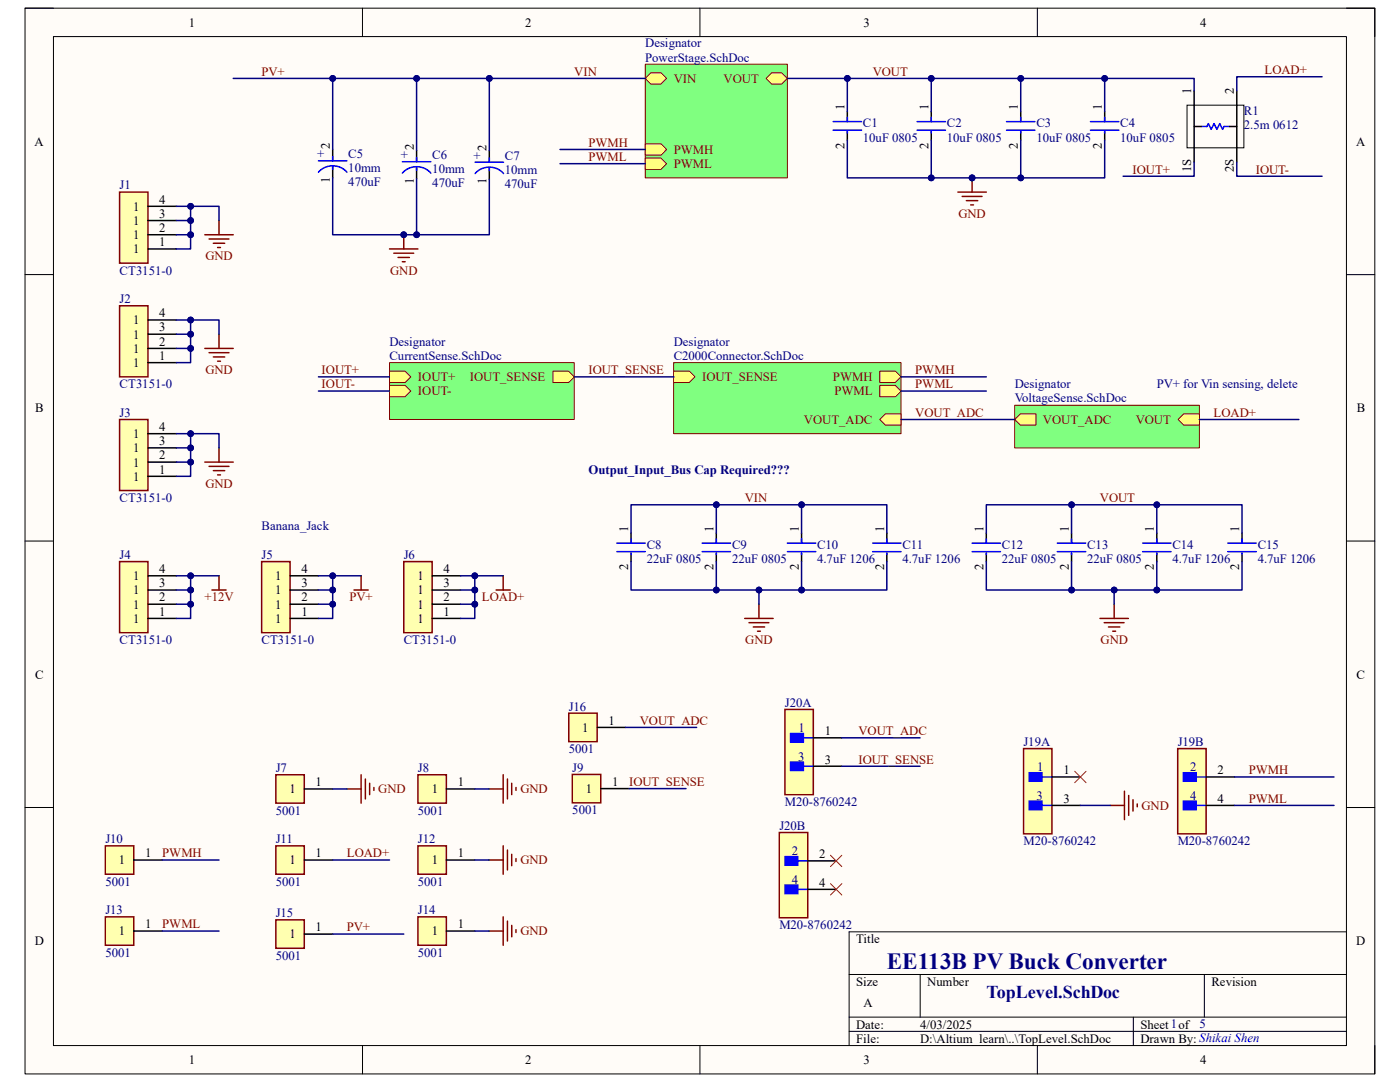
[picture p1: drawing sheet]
<svg xmlns="http://www.w3.org/2000/svg" width="279mm" height="216mm" viewBox="0 0 279 216" stroke-linecap="round" stroke-linejoin="round" font-family="sans-serif">
<path d="M5 1.6h269.4v212.7h-269.4z" fill-rule="evenodd" fill="#fffcf8"/>
<path d="M5 1.6h269.4v212.7h-269.4z" fill="none" stroke="#000" stroke-width=".2"/>
<path d="M10.7 7.3h258v201.3h-258z" fill-rule="evenodd" fill="#fffcf8"/>
<g fill="none" stroke="#000" stroke-width=".2">
<path d="M5 1.6h5.7M10.7 7.3h258v201.3h-258zM72.3 1.6v5.7M139.7 1.6v5.7M207 1.6v5.7M268.7 1.6h5.7v5.7M5 54.8h5.7M268.7 54.8h5.7M5 108h5.7M268.7 108h5.7M5 161.1h5.7M268.7 161.1h5.7"/>
<path d="M169.5 194.4h99.2M183.6 194.4v8.6M240.3 194.4v8.6M268.7 185.9h-99.2v22.7M72.3 208.6v5.7M139.7 208.6v5.7M169.5 203h99.2M169.5 205.8h99.2M207 208.6v5.7M226.2 203v5.6M274.4 208.6v5.7"/>
</g>
<path d="M128.8 12.8h28.3v22.7h-28.3z" fill-rule="evenodd" fill="#80ff80"/>
<path d="M128.8 12.8h28.3v22.7h-28.3z" fill="none" stroke="#800000" stroke-width=".2"/>
<path d="M128.8 15.6l1.1-1.1h2l1.1 1.1-1.1 1.2h-2z" fill-rule="evenodd" fill="#ffff80"/>
<path d="M128.8 15.6l1.1-1.1h2l1.1 1.1-1.1 1.2h-2z" fill="none" stroke="#800000" stroke-width=".2"/>
<path d="M128.8 28.7h3.1l1.1 1.1-1.1 1.2h-3.1z" fill-rule="evenodd" fill="#ffff80"/>
<path d="M128.8 28.7h3.1l1.1 1.1-1.1 1.2h-3.1z" fill="none" stroke="#800000" stroke-width=".2"/>
<path d="M128.8 31.5h3.1l1.1 1.2-1.1 1.1h-3.1z" fill-rule="evenodd" fill="#ffff80"/>
<path d="M128.8 31.5h3.1l1.1 1.2-1.1 1.1h-3.1z" fill="none" stroke="#800000" stroke-width=".2"/>
<path d="M152.9 15.6l1.1-1.1h2l1.1 1.1-1.1 1.2h-2z" fill-rule="evenodd" fill="#ffff80"/>
<path d="M154 14.5h2l1.1 1.1-1.1 1.2h-2l-1.1-1.2z" fill="none" stroke="#800000" stroke-width=".2"/>
<path d="M77.7 49.7h5.7M78.6 50.5h4M79.4 51.4h2.3M80.3 52.2h.6M80.6 46.8v2.9" fill="none" stroke="#800000" stroke-width=".3"/>
<circle cx="80.6" cy="46.8" r=".57" fill="#000080"/>
<circle cx="80.6" cy="46.8" r=".57" fill="none" stroke="#000080" stroke-width=".2"/>
<path d="M191.2 38.3h5.6M192 39.2h4M194 35.5v2.8M192.9 40h2.2M193.7 40.9h.6" fill="none" stroke="#800000" stroke-width=".3"/>
<circle cx="194" cy="35.5" r=".57" fill="#000080"/>
<circle cx="194" cy="35.5" r=".57" fill="none" stroke="#000080" stroke-width=".2"/>
<g fill="none" stroke="#800000" stroke-width=".3">
<path d="M69.2 157.4h2.9M72.1 154.6v5.7M72.9 155.4v4M73.8 156.3v2.3M74.6 157.1v.6M97.6 157.4h2.8M100.4 154.6v5.7M101.3 155.4v4M102.1 156.3v2.3M103 157.1v.6M97.6 171.6h2.8M100.4 168.8v5.6"/>
<path d="M101.3 169.6v4M102.1 170.5v2.2M103 171.3v.6M97.6 185.8h2.8M100.4 182.9v5.7M101.3 183.8v4M102.1 184.6v2.3M103 185.5v.6"/>
</g>
<path d="M77.7 72.4h36.9v11.3h-36.9z" fill-rule="evenodd" fill="#80ff80"/>
<path d="M77.7 72.4h36.9v11.3h-36.9z" fill="none" stroke="#800000" stroke-width=".2"/>
<path d="M77.7 74.1h3.2l1.1 1.1-1.1 1.1h-3.2z" fill-rule="evenodd" fill="#ffff80"/>
<path d="M77.7 74.1h3.2l1.1 1.1-1.1 1.1h-3.2z" fill="none" stroke="#800000" stroke-width=".2"/>
<path d="M77.7 76.9h3.2l1.1 1.1-1.1 1.2h-3.2z" fill-rule="evenodd" fill="#ffff80"/>
<path d="M77.7 76.9h3.2l1.1 1.1-1.1 1.2h-3.2z" fill="none" stroke="#800000" stroke-width=".2"/>
<path d="M110.3 74.1h3.2l1.1 1.1-1.1 1.1h-3.2z" fill-rule="evenodd" fill="#ffff80"/>
<path d="M110.3 74.1h3.2l1.1 1.1-1.1 1.1h-3.2z" fill="none" stroke="#800000" stroke-width=".2"/>
<path d="M134.5 72.4h45.3v14.1h-45.3z" fill-rule="evenodd" fill="#80ff80"/>
<path d="M134.5 72.4h45.3v14.1h-45.3z" fill="none" stroke="#800000" stroke-width=".2"/>
<path d="M134.5 74.1h3.1l1.1 1.1-1.1 1.1h-3.1z" fill-rule="evenodd" fill="#ffff80"/>
<path d="M134.5 74.1h3.1l1.1 1.1-1.1 1.1h-3.1z" fill="none" stroke="#800000" stroke-width=".2"/>
<path d="M175.6 74.1h3.1l1.1 1.1-1.1 1.1h-3.1z" fill-rule="evenodd" fill="#ffff80"/>
<path d="M175.6 74.1h3.1l1.1 1.1-1.1 1.1h-3.1z" fill="none" stroke="#800000" stroke-width=".2"/>
<path d="M175.6 76.9h3.1l1.1 1.1-1.1 1.2h-3.1z" fill-rule="evenodd" fill="#ffff80"/>
<path d="M175.6 76.9h3.1l1.1 1.1-1.1 1.2h-3.1z" fill="none" stroke="#800000" stroke-width=".2"/>
<path d="M175.6 83.7l1.1-1.1h3.1v2.2h-3.1z" fill-rule="evenodd" fill="#ffff80"/>
<path d="M175.6 83.7l1.1-1.1h3.1v2.2h-3.1z" fill="none" stroke="#800000" stroke-width=".2"/>
<path d="M202.5 80.9h36.9v8.5h-36.9z" fill-rule="evenodd" fill="#80ff80"/>
<path d="M202.5 80.9h36.9v8.5h-36.9z" fill="none" stroke="#800000" stroke-width=".2"/>
<path d="M202.5 83.7l1.1-1.1h3.2v2.2h-3.2z" fill-rule="evenodd" fill="#ffff80"/>
<path d="M202.5 83.7l1.1-1.1h3.2v2.2h-3.2z" fill="none" stroke="#800000" stroke-width=".2"/>
<path d="M235.1 83.7l1.2-1.1h3.1v2.2h-3.1z" fill-rule="evenodd" fill="#ffff80"/>
<path d="M236.3 82.6h3.1v2.2h-3.1l-1.2-1.1z" fill="none" stroke="#800000" stroke-width=".2"/>
<g fill="none" stroke="#800000" stroke-width=".3">
<path d="M40.9 46.8h5.6M41.7 47.7h4M42.6 48.5h2.2M43.4 49.4h.6M43.7 44v2.8M40.9 69.5h5.6M41.7 70.4h4M42.6 71.2h2.2M43.4 72.1h.6M43.7 66.7v2.8M40.9 92.2h5.6M41.7 93.1h4"/>
<path d="M42.6 93.9h2.2M43.4 94.8h.6M43.7 89.4v2.8M42.3 117.7h2.8M43.7 114.9v2.8M70.6 117.7h2.9M72.1 114.9v2.8M99 117.7h2.8M100.4 114.9v2.8M148.6 123.4h5.7M149.5 124.2h3.9M150.3 125.1h2.3"/>
<path d="M151.2 126h.5M151.5 120.6v2.8M219.5 123.4h5.7M220.4 124.2h3.9M221.2 125.1h2.3M222.1 126h.5M222.4 120.6v2.8"/>
</g>
<g fill="none" stroke="#000" stroke-width=".3">
<path d="M238.3 18.2v14.1M246.8 18.2v14.1M66.4 29.8v2.3M66.4 33.2v2.3M83.1 30v2.3M83.1 33.4v2.3M97.7 30.1v2.3M97.7 33.5v2.3M169.1 22.3v2M169.1 26.2v1.8M185.9 22.3v2M185.9 26.2v1.8"/>
<path d="M203.7 22.3v2M203.7 26.2v1.8M220.5 22.3v2M220.5 26.2v1.8M238.3 25.2h1.4M245.4 25.2h1.4M125.9 106.4v2M125.9 110.4v1.7M143 106.4v2M143 110.4v1.7M160 106.4v2M160 110.4v1.7"/>
<path d="M177 106.4v2M177 110.4v1.7M196.8 106.4v2M196.8 110.4v1.7M213.8 106.4v2M213.8 110.4v1.7M230.9 106.4v2M230.9 110.4v1.7M247.9 106.4v2M247.9 110.4v1.7"/>
</g>
<g fill="none" stroke="#00f" stroke-width=".3">
<path d="M63.6 34.4a3.8 3.8 0 0 1 5.6 0M63.6 32.1h5.6M66.4 31.2v.9M66.4 33.2v.6M80.3 32.3h5.7M80.3 34.5a3.8 3.8 0 0 1 5.7 0M83.1 31.4v.9M83.1 33.4v.6M94.8 34.6a3.8 3.8 0 0 1 5.7 0M94.8 32.4h5.7M97.7 31.5v.9M97.7 33.5v.6"/>
<path d="M166.3 24.3h5.6M166.3 26h5.6M169.1 23.4v.9M169.1 26.2v.3M183 24.3h5.7M183 26h5.7M185.9 23.4v.9M185.9 26.2v.3M200.9 24.3h5.6M200.9 26h5.6M203.7 23.4v.9M203.7 26.2v.3"/>
<path d="M217.6 24.3h5.7M217.6 26h5.7M220.5 23.4v.9M220.5 26.2v.3M239.7 25.2h1.2l.3-.5 .5 1.1 .6-1.1 .6 1.1 .5-1.1 .6 1.1 .3-.6h1.1M123.1 108.4h5.7M123.1 110.1h5.7M125.9 107.5v.9M125.9 110.4v.2M140.1 108.4h5.7M140.1 110.1h5.7M143 107.5v.9"/>
<path d="M143 110.4v.2M157.1 108.4h5.7M157.1 110.1h5.7M160 107.5v.9M160 110.4v.2M174.1 108.4h5.7M174.1 110.1h5.7M177 107.5v.9M177 110.4v.2M194 108.4h5.7M194 110.1h5.7M196.8 107.5v.9"/>
<path d="M196.8 110.4v.2M211 108.4h5.7M211 110.1h5.7M213.8 107.5v.9M213.8 110.4v.2M228 108.4h5.7M228 110.1h5.7M230.9 107.5v.9M230.9 110.4v.2M245 108.4h5.7M245 110.1h5.7M247.9 107.5v.9"/>
<path d="M247.9 110.4v.2"/>
</g>
<path d="M236.9 21h11.3v8.5h-11.3z" fill="none" stroke="#000" stroke-width=".2"/>
<path d="M23.9 38.3h5.6v14.2h-5.6z" fill-rule="evenodd" fill="#ffffb0"/>
<path d="M23.9 38.3h5.6v14.2h-5.6z" fill="none" stroke="#800000" stroke-width=".3"/>
<path d="M29.5 49.7h5.7M29.5 46.8h5.7M29.5 44h5.7M29.5 41.2h5.7" fill="none" stroke="#000" stroke-width=".3"/>
<path d="M23.9 61h5.6v14.2h-5.6z" fill-rule="evenodd" fill="#ffffb0"/>
<path d="M23.9 61h5.6v14.2h-5.6z" fill="none" stroke="#800000" stroke-width=".3"/>
<path d="M29.5 72.4h5.7M29.5 69.5h5.7M29.5 66.7h5.7M29.5 63.9h5.7" fill="none" stroke="#000" stroke-width=".3"/>
<path d="M23.9 83.7h5.6v14.2h-5.6z" fill-rule="evenodd" fill="#ffffb0"/>
<path d="M23.9 83.7h5.6v14.2h-5.6z" fill="none" stroke="#800000" stroke-width=".3"/>
<path d="M29.5 95h5.7M29.5 92.2h5.7M29.5 89.4h5.7M29.5 86.5h5.7" fill="none" stroke="#000" stroke-width=".3"/>
<path d="M23.9 112.1h5.6v14.1h-5.6z" fill-rule="evenodd" fill="#ffffb0"/>
<path d="M23.9 112.1h5.6v14.1h-5.6z" fill="none" stroke="#800000" stroke-width=".3"/>
<path d="M29.5 117.7h5.7M29.5 114.9h5.7M29.5 123.4h5.7M29.5 120.6h5.7" fill="none" stroke="#000" stroke-width=".3"/>
<path d="M52.2 112.1h5.7v14.1h-5.7z" fill-rule="evenodd" fill="#ffffb0"/>
<path d="M52.2 112.1h5.7v14.1h-5.7z" fill="none" stroke="#800000" stroke-width=".3"/>
<path d="M57.9 117.7h5.7M57.9 114.9h5.7M57.9 123.4h5.7M57.9 120.6h5.7" fill="none" stroke="#000" stroke-width=".3"/>
<path d="M80.6 112.1h5.6v14.1h-5.6z" fill-rule="evenodd" fill="#ffffb0"/>
<path d="M80.6 112.1h5.6v14.1h-5.6z" fill="none" stroke="#800000" stroke-width=".3"/>
<path d="M86.2 117.7h5.7M86.2 114.9h5.7M86.2 123.4h5.7M86.2 120.6h5.7" fill="none" stroke="#000" stroke-width=".3"/>
<path d="M55.1 154.6h5.6v5.7h-5.6z" fill-rule="evenodd" fill="#ffffb0"/>
<path d="M55.1 154.6h5.6v5.7h-5.6z" fill="none" stroke="#800000" stroke-width=".3"/>
<path d="M60.7 157.4h5.7" fill="none" stroke="#000" stroke-width=".3"/>
<path d="M83.4 154.6h5.7v5.7h-5.7z" fill-rule="evenodd" fill="#ffffb0"/>
<path d="M83.4 154.6h5.7v5.7h-5.7z" fill="none" stroke="#800000" stroke-width=".3"/>
<path d="M89.1 157.4h5.7" fill="none" stroke="#000" stroke-width=".3"/>
<path d="M114.2 154.5h5.7v5.7h-5.7z" fill-rule="evenodd" fill="#ffffb0"/>
<path d="M114.2 154.5h5.7v5.7h-5.7z" fill="none" stroke="#800000" stroke-width=".3"/>
<path d="M119.9 157.4h5.7" fill="none" stroke="#000" stroke-width=".3"/>
<path d="M21 168.8h5.7v5.6h-5.7z" fill-rule="evenodd" fill="#ffffb0"/>
<path d="M21 168.8h5.7v5.6h-5.7z" fill="none" stroke="#800000" stroke-width=".3"/>
<path d="M26.7 171.6h5.7" fill="none" stroke="#000" stroke-width=".3"/>
<path d="M55.1 168.8h5.6v5.6h-5.6z" fill-rule="evenodd" fill="#ffffb0"/>
<path d="M55.1 168.8h5.6v5.6h-5.6z" fill="none" stroke="#800000" stroke-width=".3"/>
<path d="M60.7 171.6h5.7" fill="none" stroke="#000" stroke-width=".3"/>
<path d="M83.4 168.8h5.7v5.6h-5.7z" fill-rule="evenodd" fill="#ffffb0"/>
<path d="M83.4 168.8h5.7v5.6h-5.7z" fill="none" stroke="#800000" stroke-width=".3"/>
<path d="M89.1 171.6h5.7" fill="none" stroke="#000" stroke-width=".3"/>
<path d="M21 182.9h5.7v5.7h-5.7z" fill-rule="evenodd" fill="#ffffb0"/>
<path d="M21 182.9h5.7v5.7h-5.7z" fill="none" stroke="#800000" stroke-width=".3"/>
<path d="M26.7 185.8h5.7" fill="none" stroke="#000" stroke-width=".3"/>
<path d="M55.1 183.5h5.6v5.7h-5.6z" fill-rule="evenodd" fill="#ffffb0"/>
<path d="M55.1 183.5h5.6v5.7h-5.6z" fill="none" stroke="#800000" stroke-width=".3"/>
<path d="M60.7 186.4h5.7" fill="none" stroke="#000" stroke-width=".3"/>
<path d="M83.4 182.9h5.7v5.7h-5.7z" fill-rule="evenodd" fill="#ffffb0"/>
<path d="M83.4 182.9h5.7v5.7h-5.7z" fill="none" stroke="#800000" stroke-width=".3"/>
<path d="M89.1 185.8h5.7" fill="none" stroke="#000" stroke-width=".3"/>
<path d="M113.5 142.3h5.7v5.7h-5.7z" fill-rule="evenodd" fill="#ffffb0"/>
<path d="M113.5 142.3h5.7v5.7h-5.7z" fill="none" stroke="#800000" stroke-width=".3"/>
<path d="M119.2 145.1h5.6" fill="none" stroke="#000" stroke-width=".3"/>
<path d="M204.3 149.4h5.6v17h-5.6z" fill-rule="evenodd" fill="#ffffb0"/>
<path d="M204.3 149.4h5.6v17h-5.6z" fill="none" stroke="#800000" stroke-width=".3"/>
<path d="M205.4 154.2h2.6v1.7h-2.6z" fill-rule="evenodd" fill="#00f"/>
<path d="M205.4 154.2h2.6v1.7h-2.6zM208 155h1.9" fill="none" stroke="#00f" stroke-width=".3"/>
<path d="M205.4 159.9h2.6v1.7h-2.6z" fill-rule="evenodd" fill="#00f"/>
<path d="M205.4 159.9h2.6v1.7h-2.6zM208 160.7h1.9" fill="none" stroke="#00f" stroke-width=".3"/>
<path d="M209.9 155h5.7M209.9 160.7h5.7" fill="none" stroke="#000" stroke-width=".3"/>
<path d="M235 149.4h5.7v17h-5.7z" fill-rule="evenodd" fill="#ffffb0"/>
<path d="M235 149.4h5.7v17h-5.7z" fill="none" stroke="#800000" stroke-width=".3"/>
<path d="M236.2 154.2h2.5v1.7h-2.5z" fill-rule="evenodd" fill="#00f"/>
<path d="M236.2 154.2h2.5v1.7h-2.5zM238.7 155h2" fill="none" stroke="#00f" stroke-width=".3"/>
<path d="M236.2 159.9h2.5v1.7h-2.5z" fill-rule="evenodd" fill="#00f"/>
<path d="M236.2 159.9h2.5v1.7h-2.5zM238.7 160.7h2" fill="none" stroke="#00f" stroke-width=".3"/>
<path d="M240.7 155h5.7M240.7 160.7h5.7" fill="none" stroke="#000" stroke-width=".3"/>
<path d="M214.5 153.9l2.2 2.3M216.7 153.9l-2.2 2.3" fill="none" stroke="#f00" stroke-width=".2"/>
<path d="M224.4 157.9v5.6M225.3 158.7v4M226.1 159.6v2.2M221.6 160.7h2.8M227 160.4v.6" fill="none" stroke="#800000" stroke-width=".3"/>
<path d="M46.5 15.6h19.9M111.8 29.8h17M111.8 32.7h17" fill="none" stroke="#000080" stroke-width=".3"/>
<circle cx="66.4" cy="15.6" r=".57" fill="#000080"/>
<circle cx="66.4" cy="15.6" r=".57" fill="none" stroke="#000080" stroke-width=".2"/>
<path d="M169.1 28v7.5h24.9" fill="none" stroke="#000080" stroke-width=".3"/>
<circle cx="185.9" cy="35.5" r=".57" fill="#000080"/>
<circle cx="185.9" cy="35.5" r=".57" fill="none" stroke="#000080" stroke-width=".2"/>
<circle cx="194" cy="35.5" r=".57" fill="#000080"/>
<circle cx="194" cy="35.5" r=".57" fill="none" stroke="#000080" stroke-width=".2"/>
<path d="M220.5 28v7.5h-26.5" fill="none" stroke="#000080" stroke-width=".3"/>
<circle cx="194" cy="35.5" r=".57" fill="#000080"/>
<circle cx="194" cy="35.5" r=".57" fill="none" stroke="#000080" stroke-width=".2"/>
<circle cx="203.7" cy="35.5" r=".57" fill="#000080"/>
<circle cx="203.7" cy="35.5" r=".57" fill="none" stroke="#000080" stroke-width=".2"/>
<g fill="none" stroke="#000080" stroke-width=".3">
<path d="M35.2 41.2h8.5v2.8M63.6 75.2h14.1M63.6 78h14.1M114.6 75.2h19.9M179.8 75.2h17M179.8 78h17M179.8 83.7h22.7M239.4 83.7h19.8M66.4 157.4h2.8M94.8 157.4h2.8M124.8 145.1h14.2M125.6 157.4h11.3"/>
<path d="M32.4 171.6h11.3M66.4 171.6h11.3M94.8 171.6h2.8M32.4 185.8h11.3M66.4 186.4h14.2M94.8 185.8h2.8"/>
</g>
<circle cx="38" cy="41.2" r=".57" fill="#000080"/>
<circle cx="38" cy="41.2" r=".57" fill="none" stroke="#000080" stroke-width=".2"/>
<path d="M38 41.2v8.5h-2.8" fill="none" stroke="#000080" stroke-width=".3"/>
<circle cx="38" cy="46.8" r=".57" fill="#000080"/>
<circle cx="38" cy="46.8" r=".57" fill="none" stroke="#000080" stroke-width=".2"/>
<circle cx="38" cy="44" r=".57" fill="#000080"/>
<circle cx="38" cy="44" r=".57" fill="none" stroke="#000080" stroke-width=".2"/>
<circle cx="38" cy="41.2" r=".57" fill="#000080"/>
<circle cx="38" cy="41.2" r=".57" fill="none" stroke="#000080" stroke-width=".2"/>
<path d="M35.2 44h2.8" fill="none" stroke="#000080" stroke-width=".3"/>
<circle cx="38" cy="44" r=".57" fill="#000080"/>
<circle cx="38" cy="44" r=".57" fill="none" stroke="#000080" stroke-width=".2"/>
<path d="M35.2 46.8h2.8" fill="none" stroke="#000080" stroke-width=".3"/>
<circle cx="38" cy="46.8" r=".57" fill="#000080"/>
<circle cx="38" cy="46.8" r=".57" fill="none" stroke="#000080" stroke-width=".2"/>
<path d="M35.2 63.9h8.5v2.8" fill="none" stroke="#000080" stroke-width=".3"/>
<circle cx="38" cy="63.9" r=".57" fill="#000080"/>
<circle cx="38" cy="63.9" r=".57" fill="none" stroke="#000080" stroke-width=".2"/>
<path d="M38 63.9v8.5h-2.8" fill="none" stroke="#000080" stroke-width=".3"/>
<circle cx="38" cy="69.5" r=".57" fill="#000080"/>
<circle cx="38" cy="69.5" r=".57" fill="none" stroke="#000080" stroke-width=".2"/>
<circle cx="38" cy="66.7" r=".57" fill="#000080"/>
<circle cx="38" cy="66.7" r=".57" fill="none" stroke="#000080" stroke-width=".2"/>
<circle cx="38" cy="63.9" r=".57" fill="#000080"/>
<circle cx="38" cy="63.9" r=".57" fill="none" stroke="#000080" stroke-width=".2"/>
<path d="M35.2 66.7h2.8" fill="none" stroke="#000080" stroke-width=".3"/>
<circle cx="38" cy="66.7" r=".57" fill="#000080"/>
<circle cx="38" cy="66.7" r=".57" fill="none" stroke="#000080" stroke-width=".2"/>
<path d="M35.2 69.5h2.8" fill="none" stroke="#000080" stroke-width=".3"/>
<circle cx="38" cy="69.5" r=".57" fill="#000080"/>
<circle cx="38" cy="69.5" r=".57" fill="none" stroke="#000080" stroke-width=".2"/>
<path d="M35.2 86.5h8.5v2.9" fill="none" stroke="#000080" stroke-width=".3"/>
<circle cx="38" cy="86.5" r=".57" fill="#000080"/>
<circle cx="38" cy="86.5" r=".57" fill="none" stroke="#000080" stroke-width=".2"/>
<path d="M35.2 89.4h2.8" fill="none" stroke="#000080" stroke-width=".3"/>
<circle cx="38" cy="89.4" r=".57" fill="#000080"/>
<circle cx="38" cy="89.4" r=".57" fill="none" stroke="#000080" stroke-width=".2"/>
<path d="M35.2 92.2h2.8" fill="none" stroke="#000080" stroke-width=".3"/>
<circle cx="38" cy="92.2" r=".57" fill="#000080"/>
<circle cx="38" cy="92.2" r=".57" fill="none" stroke="#000080" stroke-width=".2"/>
<path d="M38 86.5v8.5h-2.8" fill="none" stroke="#000080" stroke-width=".3"/>
<circle cx="38" cy="92.2" r=".57" fill="#000080"/>
<circle cx="38" cy="92.2" r=".57" fill="none" stroke="#000080" stroke-width=".2"/>
<circle cx="38" cy="89.4" r=".57" fill="#000080"/>
<circle cx="38" cy="89.4" r=".57" fill="none" stroke="#000080" stroke-width=".2"/>
<circle cx="38" cy="86.5" r=".57" fill="#000080"/>
<circle cx="38" cy="86.5" r=".57" fill="none" stroke="#000080" stroke-width=".2"/>
<path d="M38 114.9v8.5h-2.8" fill="none" stroke="#000080" stroke-width=".3"/>
<circle cx="38" cy="120.6" r=".57" fill="#000080"/>
<circle cx="38" cy="120.6" r=".57" fill="none" stroke="#000080" stroke-width=".2"/>
<circle cx="38" cy="117.7" r=".57" fill="#000080"/>
<circle cx="38" cy="117.7" r=".57" fill="none" stroke="#000080" stroke-width=".2"/>
<circle cx="38" cy="114.9" r=".57" fill="#000080"/>
<circle cx="38" cy="114.9" r=".57" fill="none" stroke="#000080" stroke-width=".2"/>
<path d="M35.2 117.7h2.8" fill="none" stroke="#000080" stroke-width=".3"/>
<circle cx="38" cy="117.7" r=".57" fill="#000080"/>
<circle cx="38" cy="117.7" r=".57" fill="none" stroke="#000080" stroke-width=".2"/>
<path d="M35.2 120.6h2.8" fill="none" stroke="#000080" stroke-width=".3"/>
<circle cx="38" cy="120.6" r=".57" fill="#000080"/>
<circle cx="38" cy="120.6" r=".57" fill="none" stroke="#000080" stroke-width=".2"/>
<path d="M35.2 114.9h8.5" fill="none" stroke="#000080" stroke-width=".3"/>
<circle cx="38" cy="114.9" r=".57" fill="#000080"/>
<circle cx="38" cy="114.9" r=".57" fill="none" stroke="#000080" stroke-width=".2"/>
<path d="M66.4 114.9v8.5h-2.8" fill="none" stroke="#000080" stroke-width=".3"/>
<circle cx="66.4" cy="120.6" r=".57" fill="#000080"/>
<circle cx="66.4" cy="120.6" r=".57" fill="none" stroke="#000080" stroke-width=".2"/>
<circle cx="66.4" cy="117.7" r=".57" fill="#000080"/>
<circle cx="66.4" cy="117.7" r=".57" fill="none" stroke="#000080" stroke-width=".2"/>
<circle cx="66.4" cy="114.9" r=".57" fill="#000080"/>
<circle cx="66.4" cy="114.9" r=".57" fill="none" stroke="#000080" stroke-width=".2"/>
<path d="M63.6 117.7h2.8" fill="none" stroke="#000080" stroke-width=".3"/>
<circle cx="66.4" cy="117.7" r=".57" fill="#000080"/>
<circle cx="66.4" cy="117.7" r=".57" fill="none" stroke="#000080" stroke-width=".2"/>
<path d="M63.6 120.6h2.8" fill="none" stroke="#000080" stroke-width=".3"/>
<circle cx="66.4" cy="120.6" r=".57" fill="#000080"/>
<circle cx="66.4" cy="120.6" r=".57" fill="none" stroke="#000080" stroke-width=".2"/>
<path d="M63.6 114.9h8.5" fill="none" stroke="#000080" stroke-width=".3"/>
<circle cx="66.4" cy="114.9" r=".57" fill="#000080"/>
<circle cx="66.4" cy="114.9" r=".57" fill="none" stroke="#000080" stroke-width=".2"/>
<path d="M94.8 114.9v8.5h-2.9" fill="none" stroke="#000080" stroke-width=".3"/>
<circle cx="94.8" cy="120.6" r=".57" fill="#000080"/>
<circle cx="94.8" cy="120.6" r=".57" fill="none" stroke="#000080" stroke-width=".2"/>
<circle cx="94.8" cy="117.7" r=".57" fill="#000080"/>
<circle cx="94.8" cy="117.7" r=".57" fill="none" stroke="#000080" stroke-width=".2"/>
<circle cx="94.8" cy="114.9" r=".57" fill="#000080"/>
<circle cx="94.8" cy="114.9" r=".57" fill="none" stroke="#000080" stroke-width=".2"/>
<path d="M91.9 117.7h2.9" fill="none" stroke="#000080" stroke-width=".3"/>
<circle cx="94.8" cy="117.7" r=".57" fill="#000080"/>
<circle cx="94.8" cy="117.7" r=".57" fill="none" stroke="#000080" stroke-width=".2"/>
<path d="M91.9 120.6h2.9" fill="none" stroke="#000080" stroke-width=".3"/>
<circle cx="94.8" cy="120.6" r=".57" fill="#000080"/>
<circle cx="94.8" cy="120.6" r=".57" fill="none" stroke="#000080" stroke-width=".2"/>
<path d="M91.9 114.9h8.5" fill="none" stroke="#000080" stroke-width=".3"/>
<circle cx="94.8" cy="114.9" r=".57" fill="#000080"/>
<circle cx="94.8" cy="114.9" r=".57" fill="none" stroke="#000080" stroke-width=".2"/>
<path d="M128.8 15.6h-62.4v14.2" fill="none" stroke="#000080" stroke-width=".3"/>
<circle cx="97.7" cy="15.6" r=".57" fill="#000080"/>
<circle cx="97.7" cy="15.6" r=".57" fill="none" stroke="#000080" stroke-width=".2"/>
<circle cx="83.1" cy="15.6" r=".57" fill="#000080"/>
<circle cx="83.1" cy="15.6" r=".57" fill="none" stroke="#000080" stroke-width=".2"/>
<circle cx="66.4" cy="15.6" r=".57" fill="#000080"/>
<circle cx="66.4" cy="15.6" r=".57" fill="none" stroke="#000080" stroke-width=".2"/>
<path d="M263.8 15.3h-17v2.9M238.3 32.3v2.9h-14.2M246.8 32.3v2.9h17M125.9 106.4v-5.7h51.1v5.7" fill="none" stroke="#000080" stroke-width=".3"/>
<circle cx="143" cy="100.7" r=".57" fill="#000080"/>
<circle cx="143" cy="100.7" r=".57" fill="none" stroke="#000080" stroke-width=".2"/>
<circle cx="160" cy="100.7" r=".57" fill="#000080"/>
<circle cx="160" cy="100.7" r=".57" fill="none" stroke="#000080" stroke-width=".2"/>
<path d="M125.9 112.1v5.6h51.1v-5.6" fill="none" stroke="#000080" stroke-width=".3"/>
<circle cx="160" cy="117.7" r=".57" fill="#000080"/>
<circle cx="160" cy="117.7" r=".57" fill="none" stroke="#000080" stroke-width=".2"/>
<circle cx="151.5" cy="117.7" r=".57" fill="#000080"/>
<circle cx="151.5" cy="117.7" r=".57" fill="none" stroke="#000080" stroke-width=".2"/>
<circle cx="143" cy="117.7" r=".57" fill="#000080"/>
<circle cx="143" cy="117.7" r=".57" fill="none" stroke="#000080" stroke-width=".2"/>
<path d="M143 100.7v5.7" fill="none" stroke="#000080" stroke-width=".3"/>
<circle cx="143" cy="100.7" r=".57" fill="#000080"/>
<circle cx="143" cy="100.7" r=".57" fill="none" stroke="#000080" stroke-width=".2"/>
<path d="M143 112.1v5.6" fill="none" stroke="#000080" stroke-width=".3"/>
<circle cx="143" cy="117.7" r=".57" fill="#000080"/>
<circle cx="143" cy="117.7" r=".57" fill="none" stroke="#000080" stroke-width=".2"/>
<path d="M160 112.1v5.6" fill="none" stroke="#000080" stroke-width=".3"/>
<circle cx="160" cy="117.7" r=".57" fill="#000080"/>
<circle cx="160" cy="117.7" r=".57" fill="none" stroke="#000080" stroke-width=".2"/>
<path d="M160 100.7v5.7" fill="none" stroke="#000080" stroke-width=".3"/>
<circle cx="160" cy="100.7" r=".57" fill="#000080"/>
<circle cx="160" cy="100.7" r=".57" fill="none" stroke="#000080" stroke-width=".2"/>
<path d="M151.5 117.7v2.9" fill="none" stroke="#000080" stroke-width=".3"/>
<circle cx="151.5" cy="117.7" r=".57" fill="#000080"/>
<circle cx="151.5" cy="117.7" r=".57" fill="none" stroke="#000080" stroke-width=".2"/>
<path d="M196.8 106.4v-5.7h51.1v5.7" fill="none" stroke="#000080" stroke-width=".3"/>
<circle cx="213.9" cy="100.7" r=".57" fill="#000080"/>
<circle cx="213.9" cy="100.7" r=".57" fill="none" stroke="#000080" stroke-width=".2"/>
<circle cx="230.9" cy="100.7" r=".57" fill="#000080"/>
<circle cx="230.9" cy="100.7" r=".57" fill="none" stroke="#000080" stroke-width=".2"/>
<path d="M196.8 112.1v5.6h51.1v-5.6" fill="none" stroke="#000080" stroke-width=".3"/>
<circle cx="230.9" cy="117.7" r=".57" fill="#000080"/>
<circle cx="230.9" cy="117.7" r=".57" fill="none" stroke="#000080" stroke-width=".2"/>
<circle cx="222.4" cy="117.7" r=".57" fill="#000080"/>
<circle cx="222.4" cy="117.7" r=".57" fill="none" stroke="#000080" stroke-width=".2"/>
<circle cx="213.9" cy="117.7" r=".57" fill="#000080"/>
<circle cx="213.9" cy="117.7" r=".57" fill="none" stroke="#000080" stroke-width=".2"/>
<path d="M213.8 100.7v5.7" fill="none" stroke="#000080" stroke-width=".3"/>
<circle cx="213.9" cy="100.7" r=".57" fill="#000080"/>
<circle cx="213.9" cy="100.7" r=".57" fill="none" stroke="#000080" stroke-width=".2"/>
<path d="M213.8 112.1v5.6" fill="none" stroke="#000080" stroke-width=".3"/>
<circle cx="213.9" cy="117.7" r=".57" fill="#000080"/>
<circle cx="213.9" cy="117.7" r=".57" fill="none" stroke="#000080" stroke-width=".2"/>
<path d="M230.9 112.1v5.6" fill="none" stroke="#000080" stroke-width=".3"/>
<circle cx="230.9" cy="117.7" r=".57" fill="#000080"/>
<circle cx="230.9" cy="117.7" r=".57" fill="none" stroke="#000080" stroke-width=".2"/>
<path d="M230.9 100.7v5.7" fill="none" stroke="#000080" stroke-width=".3"/>
<circle cx="230.9" cy="100.7" r=".57" fill="#000080"/>
<circle cx="230.9" cy="100.7" r=".57" fill="none" stroke="#000080" stroke-width=".2"/>
<path d="M222.4 117.7v2.9" fill="none" stroke="#000080" stroke-width=".3"/>
<circle cx="222.4" cy="117.7" r=".57" fill="#000080"/>
<circle cx="222.4" cy="117.7" r=".57" fill="none" stroke="#000080" stroke-width=".2"/>
<path d="M83.1 15.6v14.4" fill="none" stroke="#000080" stroke-width=".3"/>
<circle cx="83.1" cy="15.6" r=".57" fill="#000080"/>
<circle cx="83.1" cy="15.6" r=".57" fill="none" stroke="#000080" stroke-width=".2"/>
<path d="M66.4 35.5v11.3h16.7v-11.1" fill="none" stroke="#000080" stroke-width=".3"/>
<circle cx="80.6" cy="46.8" r=".57" fill="#000080"/>
<circle cx="80.6" cy="46.8" r=".57" fill="none" stroke="#000080" stroke-width=".2"/>
<circle cx="83.1" cy="46.8" r=".57" fill="#000080"/>
<circle cx="83.1" cy="46.8" r=".57" fill="none" stroke="#000080" stroke-width=".2"/>
<path d="M97.7 15.6v14.5" fill="none" stroke="#000080" stroke-width=".3"/>
<circle cx="97.7" cy="15.6" r=".57" fill="#000080"/>
<circle cx="97.7" cy="15.6" r=".57" fill="none" stroke="#000080" stroke-width=".2"/>
<path d="M97.7 35.8v11h-14.6" fill="none" stroke="#000080" stroke-width=".3"/>
<circle cx="83.1" cy="46.8" r=".57" fill="#000080"/>
<circle cx="83.1" cy="46.8" r=".57" fill="none" stroke="#000080" stroke-width=".2"/>
<path d="M169.1 15.6v6.7" fill="none" stroke="#000080" stroke-width=".3"/>
<circle cx="169.1" cy="15.6" r=".57" fill="#000080"/>
<circle cx="169.1" cy="15.6" r=".57" fill="none" stroke="#000080" stroke-width=".2"/>
<path d="M185.9 28v7.5" fill="none" stroke="#000080" stroke-width=".3"/>
<circle cx="185.9" cy="35.5" r=".57" fill="#000080"/>
<circle cx="185.9" cy="35.5" r=".57" fill="none" stroke="#000080" stroke-width=".2"/>
<path d="M185.9 15.7v6.6" fill="none" stroke="#000080" stroke-width=".3"/>
<circle cx="185.9" cy="15.7" r=".57" fill="#000080"/>
<circle cx="185.9" cy="15.7" r=".57" fill="none" stroke="#000080" stroke-width=".2"/>
<path d="M203.7 28v7.5" fill="none" stroke="#000080" stroke-width=".3"/>
<circle cx="203.7" cy="35.5" r=".57" fill="#000080"/>
<circle cx="203.7" cy="35.5" r=".57" fill="none" stroke="#000080" stroke-width=".2"/>
<path d="M203.7 15.7v6.6" fill="none" stroke="#000080" stroke-width=".3"/>
<circle cx="203.7" cy="15.7" r=".57" fill="#000080"/>
<circle cx="203.7" cy="15.7" r=".57" fill="none" stroke="#000080" stroke-width=".2"/>
<path d="M220.5 15.7v6.6" fill="none" stroke="#000080" stroke-width=".3"/>
<circle cx="220.5" cy="15.7" r=".57" fill="#000080"/>
<circle cx="220.5" cy="15.7" r=".57" fill="none" stroke="#000080" stroke-width=".2"/>
<path d="M157.1 15.7h81.2v2.5" fill="none" stroke="#000080" stroke-width=".3"/>
<circle cx="169.1" cy="15.6" r=".57" fill="#000080"/>
<circle cx="169.1" cy="15.6" r=".57" fill="none" stroke="#000080" stroke-width=".2"/>
<circle cx="185.9" cy="15.7" r=".57" fill="#000080"/>
<circle cx="185.9" cy="15.7" r=".57" fill="none" stroke="#000080" stroke-width=".2"/>
<circle cx="203.7" cy="15.7" r=".57" fill="#000080"/>
<circle cx="203.7" cy="15.7" r=".57" fill="none" stroke="#000080" stroke-width=".2"/>
<circle cx="220.5" cy="15.7" r=".57" fill="#000080"/>
<circle cx="220.5" cy="15.7" r=".57" fill="none" stroke="#000080" stroke-width=".2"/>
<path d="M246.4 155h19.8M215.6 160.7h6M246.4 160.7h19.8" fill="none" stroke="#000080" stroke-width=".3"/>
<path d="M156.6 141.6h5.7v17h-5.7z" fill-rule="evenodd" fill="#ffffb0"/>
<path d="M156.6 141.6h5.7v17h-5.7z" fill="none" stroke="#800000" stroke-width=".3"/>
<path d="M157.8 146.4h2.5v1.7h-2.5z" fill-rule="evenodd" fill="#00f"/>
<path d="M157.8 146.4h2.5v1.7h-2.5zM160.3 147.2h2" fill="none" stroke="#00f" stroke-width=".3"/>
<path d="M157.8 152h2.5v1.7h-2.5z" fill-rule="evenodd" fill="#00f"/>
<path d="M157.8 152h2.5v1.7h-2.5zM160.3 152.9h2" fill="none" stroke="#00f" stroke-width=".3"/>
<path d="M162.3 147.2h5.7M162.3 152.9h5.7" fill="none" stroke="#000" stroke-width=".3"/>
<path d="M168 147.2h15.6M168 152.9h15.6" fill="none" stroke="#000080" stroke-width=".3"/>
<path d="M155.5 166.1h5.7v17h-5.7z" fill-rule="evenodd" fill="#ffffb0"/>
<path d="M155.5 166.1h5.7v17h-5.7z" fill="none" stroke="#800000" stroke-width=".3"/>
<path d="M156.7 170.9h2.5v1.7h-2.5z" fill-rule="evenodd" fill="#00f"/>
<path d="M156.7 170.9h2.5v1.7h-2.5zM159.2 171.8h2" fill="none" stroke="#00f" stroke-width=".3"/>
<path d="M156.7 176.6h2.5v1.7h-2.5z" fill-rule="evenodd" fill="#00f"/>
<path d="M156.7 176.6h2.5v1.7h-2.5zM159.2 177.5h2" fill="none" stroke="#00f" stroke-width=".3"/>
<path d="M161.2 171.8h5.7M161.2 177.5h5.7" fill="none" stroke="#000" stroke-width=".3"/>
<path d="M165.7 170.7l2.3 2.2M165.7 176.3l2.3 2.3M168 170.7l-2.3 2.2M168 176.3l-2.3 2.3" fill="none" stroke="#f00" stroke-width=".2"/>
<text font-size="4.6" fill="#000080" x="177" y="193.3">EE113B PV Buck Converter</text>
<text font-size="3.6" fill="#000080" x="196.8" y="199.2">TopLevel.SchDoc</text>
<g font-size="2.5">
<text x="37.7" y="5.3">1</text>
<text x="104.8" y="5.3">2</text>
<text x="172.3" y="5.3">3</text>
<text x="239.5" y="5.3">4</text>
<text x="168.5" y="22" transform="rotate(-90 168.5 22)">1</text>
<text x="185.3" y="22" transform="rotate(-90 185.3 22)">1</text>
<text x="203.2" y="22" transform="rotate(-90 203.2 22)">1</text>
<text x="219.9" y="22" transform="rotate(-90 219.9 22)">1</text>
<text x="237.7" y="18.7" transform="rotate(-90 237.7 18.7)">1</text>
<text x="246.3" y="18.7" transform="rotate(-90 246.3 18.7)">2</text>
<text x="6.9" y="29.1">A</text>
<text x="65.8" y="29.8" transform="rotate(-90 65.8 29.8)">2</text>
<text x="168.5" y="29.7" transform="rotate(-90 168.5 29.7)">2</text>
<text x="185.3" y="29.7" transform="rotate(-90 185.3 29.7)">2</text>
<text x="203.2" y="29.7" transform="rotate(-90 203.2 29.7)">2</text>
<text x="219.9" y="29.7" transform="rotate(-90 219.9 29.7)">2</text>
<text x="270.6" y="29.1">A</text>
<text x="82.6" y="30" transform="rotate(-90 82.6 30)">2</text>
<text x="97.1" y="30.1" transform="rotate(-90 97.1 30.1)">2</text>
<text x="237.7" y="34.3" transform="rotate(-90 237.7 34.3)">1S</text>
<text x="246.3" y="34.3" transform="rotate(-90 246.3 34.3)">2S</text>
<text x="31.8" y="40.6">4</text>
<text x="65.8" y="36.4" transform="rotate(-90 65.8 36.4)">1</text>
<text x="82.6" y="36.7" transform="rotate(-90 82.6 36.7)">1</text>
<text x="97.1" y="36.7" transform="rotate(-90 97.1 36.7)">1</text>
<text x="26.6" y="47.7">1</text>
<text x="26.6" y="44.9">1</text>
<text x="26.6" y="42">1</text>
<text x="31.8" y="46.3">2</text>
<text x="31.8" y="43.4">3</text>
<text x="26.6" y="50.5">1</text>
<text x="31.8" y="49.1">1</text>
<text x="26.6" y="64.7">1</text>
<text x="31.8" y="63.3">4</text>
<text x="26.6" y="70.4">1</text>
<text x="26.6" y="67.6">1</text>
<text x="31.8" y="71.8">1</text>
<text x="31.8" y="69">2</text>
<text x="31.8" y="66.1">3</text>
<text x="26.6" y="73.2">1</text>
<text x="7" y="82.3">B</text>
<text x="270.8" y="82.3">B</text>
<text x="26.6" y="87.4">1</text>
<text x="31.8" y="88.8">3</text>
<text x="31.8" y="86">4</text>
<text x="26.6" y="95.9">1</text>
<text x="26.6" y="93.1">1</text>
<text x="26.6" y="90.3">1</text>
<text x="31.8" y="94.5">1</text>
<text x="31.8" y="91.7">2</text>
<text x="125.4" y="106.1" transform="rotate(-90 125.4 106.1)">1</text>
<text x="142.4" y="106.1" transform="rotate(-90 142.4 106.1)">1</text>
<text x="159.4" y="106.1" transform="rotate(-90 159.4 106.1)">1</text>
<text x="176.4" y="106.1" transform="rotate(-90 176.4 106.1)">1</text>
<text x="196.3" y="106.1" transform="rotate(-90 196.3 106.1)">1</text>
<text x="213.3" y="106.1" transform="rotate(-90 213.3 106.1)">1</text>
<text x="230.3" y="106.1" transform="rotate(-90 230.3 106.1)">1</text>
<text x="247.3" y="106.1" transform="rotate(-90 247.3 106.1)">1</text>
<text x="125.4" y="113.8" transform="rotate(-90 125.4 113.8)">2</text>
<text x="142.4" y="113.8" transform="rotate(-90 142.4 113.8)">2</text>
<text x="159.4" y="113.8" transform="rotate(-90 159.4 113.8)">2</text>
<text x="176.4" y="113.8" transform="rotate(-90 176.4 113.8)">2</text>
<text x="196.3" y="113.8" transform="rotate(-90 196.3 113.8)">2</text>
<text x="213.3" y="113.8" transform="rotate(-90 213.3 113.8)">2</text>
<text x="230.3" y="113.8" transform="rotate(-90 230.3 113.8)">2</text>
<text x="247.3" y="113.8" transform="rotate(-90 247.3 113.8)">2</text>
<text x="26.6" y="118.6">1</text>
<text x="26.6" y="115.8">1</text>
<text x="31.8" y="117.2">3</text>
<text x="31.8" y="114.3">4</text>
<text x="54.9" y="118.6">1</text>
<text x="54.9" y="115.8">1</text>
<text x="60.2" y="117.2">3</text>
<text x="60.2" y="114.3">4</text>
<text x="83.3" y="118.6">1</text>
<text x="83.3" y="115.8">1</text>
<text x="88.5" y="117.2">3</text>
<text x="88.5" y="114.3">4</text>
<text x="26.6" y="124.2">1</text>
<text x="26.6" y="121.5">1</text>
<text x="31.8" y="122.9">1</text>
<text x="31.8" y="120">2</text>
<text x="54.9" y="124.2">1</text>
<text x="54.9" y="121.5">1</text>
<text x="60.2" y="122.9">1</text>
<text x="60.2" y="120">2</text>
<text x="83.3" y="124.2">1</text>
<text x="83.3" y="121.5">1</text>
<text x="88.5" y="122.9">1</text>
<text x="88.5" y="120">2</text>
<text x="7" y="135.4">C</text>
<text x="270.7" y="135.4">C</text>
<text x="116.2" y="146">1</text>
<text x="121.5" y="144.6">1</text>
<text x="164.6" y="146.7">1</text>
<text x="164.6" y="152.4">3</text>
<text x="212.2" y="154.5">1</text>
<text x="243" y="154.5">2</text>
<text x="57.8" y="158.3">1</text>
<text x="63" y="156.9">1</text>
<text x="86.1" y="158.3">1</text>
<text x="91.4" y="156.9">1</text>
<text x="116.9" y="158.2">1</text>
<text x="122.2" y="156.8">1</text>
<text x="212.2" y="160.1">3</text>
<text x="243" y="160.1">4</text>
<text x="23.7" y="172.5">1</text>
<text x="29" y="171.1">1</text>
<text x="57.8" y="172.5">1</text>
<text x="63" y="171.1">1</text>
<text x="86.1" y="172.5">1</text>
<text x="91.4" y="171.1">1</text>
<text x="163.4" y="171.2">2</text>
<text x="163.4" y="176.9">4</text>
<text x="29" y="185.3">1</text>
<text x="63" y="185.8">1</text>
<text x="91.4" y="185.3">1</text>
<text x="6.9" y="188.6">D</text>
<text x="23.7" y="186.6">1</text>
<text x="57.8" y="187.2">1</text>
<text x="86.1" y="186.6">1</text>
<text x="170.9" y="188.2">Title</text>
<text x="270.7" y="188.6">D</text>
<text x="170.9" y="196.7">Size</text>
<text x="185" y="196.7">Number</text>
<text x="241.8" y="196.7">Revision</text>
<text x="172.3" y="201">A</text>
<text x="170.9" y="205.2">Date:</text>
<text x="170.9" y="208.1">File:</text>
<text x="183.6" y="205.2">4/03/2025</text>
<text x="183.7" y="208.1">D:\Altium_learn\..\TopLevel.SchDoc</text>
<text x="227.6" y="205.2">Sheet1of 5</text>
<text x="227.6" y="208.1">Drawn By: Shikai Shen</text>
<text x="37.7" y="212.3">1</text>
<text x="104.8" y="212.3">2</text>
<text x="172.3" y="212.3">3</text>
<text x="239.5" y="212.3">4</text>
</g>
<g font-size="2.5" fill="#000080">
<text x="128.8" y="9.4">Designator</text>
<text x="128.8" y="12.3">PowerStage.SchDoc</text>
<text x="248.2" y="23">R1</text>
<text x="172.2" y="25.4">C1</text>
<text x="172.2" y="28.2">10uF 0805</text>
<text x="189" y="25.4">C2</text>
<text x="189" y="28.2">10uF 0805</text>
<text x="206.8" y="25.4">C3</text>
<text x="206.8" y="28.2">10uF 0805</text>
<text x="223.6" y="25.4">C4</text>
<text x="223.6" y="28.2">10uF 0805</text>
<text x="248.2" y="25.8">2.5m 0612</text>
<text x="63.3" y="31.5">+</text>
<text x="69.5" y="34.4">10mm</text>
<text x="69.5" y="31.5">C5</text>
<text x="80" y="31.7">+</text>
<text x="86.3" y="34.5">10mm</text>
<text x="86.3" y="31.7">C6</text>
<text x="94.5" y="31.8">+</text>
<text x="100.8" y="34.6">10mm</text>
<text x="100.8" y="31.8">C7</text>
<text x="23.9" y="37.8">J1</text>
<text x="69.5" y="37.2">470uF</text>
<text x="86.3" y="37.4">470uF</text>
<text x="100.8" y="37.5">470uF</text>
<text x="23.9" y="54.8">CT3151-0</text>
<text x="23.9" y="60.5">J2</text>
<text x="77.7" y="69">Designator</text>
<text x="77.7" y="71.8">CurrentSense.SchDoc</text>
<text x="134.5" y="69">Designator</text>
<text x="134.5" y="71.8">C2000Connector.SchDoc</text>
<text x="23.9" y="77.5">CT3151-0</text>
<text x="202.5" y="77.5">Designator</text>
<text x="230.8" y="77.5">PV+ for Vin sensing, delete</text>
<text x="23.9" y="83.1">J3</text>
<text x="202.5" y="80.3">VoltageSense.SchDoc</text>
<text x="117.4" y="94.5">Output_Input_Bus Cap Required???</text>
<text x="23.9" y="100.2">CT3151-0</text>
<text x="52.2" y="105.8">Banana_Jack</text>
<text x="23.9" y="111.5">J4</text>
<text x="52.2" y="111.5">J5</text>
<text x="80.6" y="111.5">J6</text>
<text x="129.1" y="109.5">C8</text>
<text x="129.1" y="112.4">22uF 0805</text>
<text x="146.1" y="109.5">C9</text>
<text x="146.1" y="112.4">22uF 0805</text>
<text x="163.1" y="109.5">C10</text>
<text x="163.1" y="112.4">4.7uF 1206</text>
<text x="180.1" y="109.5">C11</text>
<text x="180.1" y="112.4">4.7uF 1206</text>
<text x="199.9" y="109.5">C12</text>
<text x="199.9" y="112.4">22uF 0805</text>
<text x="217" y="109.5">C13</text>
<text x="217" y="112.4">22uF 0805</text>
<text x="234" y="109.5">C14</text>
<text x="234" y="112.4">4.7uF 1206</text>
<text x="251" y="109.5">C15</text>
<text x="251" y="112.4">4.7uF 1206</text>
<text x="23.9" y="128.5">CT3151-0</text>
<text x="52.2" y="128.5">CT3151-0</text>
<text x="80.6" y="128.5">CT3151-0</text>
<text x="113.5" y="141.8">J16</text>
<text x="156.6" y="141">J20A</text>
<text x="159.3" y="146.1">1</text>
<text x="204.3" y="148.8">J19A</text>
<text x="235" y="148.8">J19B</text>
<text x="55" y="154.1">J7</text>
<text x="83.4" y="154.1">J8</text>
<text x="113.5" y="150.3">5001</text>
<text x="114.2" y="154">J9</text>
<text x="159.3" y="151.8">3</text>
<text x="207" y="153.9">1</text>
<text x="237.5" y="153.9">2</text>
<text x="156.6" y="160.9">M20-8760242</text>
<text x="206.9" y="159.6">3</text>
<text x="237.5" y="159.6">4</text>
<text x="55" y="162.6">5001</text>
<text x="83.4" y="162.6">5001</text>
<text x="114.2" y="162.5">5001</text>
<text x="155.5" y="165.6">J20B</text>
<text x="21" y="168.2">J10</text>
<text x="55" y="168.2">J11</text>
<text x="83.4" y="168.2">J12</text>
<text x="158" y="170.7">2</text>
<text x="204.3" y="168.7">M20-8760242</text>
<text x="235" y="168.7">M20-8760242</text>
<text x="21" y="176.7">5001</text>
<text x="55" y="176.7">5001</text>
<text x="83.4" y="176.7">5001</text>
<text x="158" y="176.3">4</text>
<text x="21" y="182.4">J13</text>
<text x="55" y="183">J15</text>
<text x="83.4" y="182.4">J14</text>
<text x="155.5" y="185.4">M20-8760242</text>
<text x="21" y="190.9">5001</text>
<text x="55" y="191.5">5001</text>
<text x="83.4" y="190.9">5001</text>
</g>
<g font-size="2.5" fill="#800000">
<text x="52.2" y="15.1">PV+</text>
<text x="114.6" y="15.1">VIN</text>
<text x="134.5" y="16.5">VIN</text>
<text x="144.4" y="16.5">VOUT</text>
<text x="174.2" y="15.1">VOUT</text>
<text x="252.3" y="14.8">LOAD+</text>
<text x="117.4" y="29.3">PWMH</text>
<text x="117.4" y="32.1">PWML</text>
<text x="134.5" y="30.7">PWMH</text>
<text x="134.5" y="33.5">PWML</text>
<text x="226" y="34.6">IOUT+</text>
<text x="250.6" y="34.6">IOUT-</text>
<text x="191.3" y="43.4">GND</text>
<text x="41" y="51.9">GND</text>
<text x="77.9" y="54.8">GND</text>
<text x="41" y="74.6">GND</text>
<text x="64.2" y="74.6">IOUT+</text>
<text x="64.2" y="77.5">IOUT-</text>
<text x="83.4" y="76.1">IOUT+</text>
<text x="93.8" y="76.1">IOUT_SENSE</text>
<text x="117.4" y="74.6">IOUT_SENSE</text>
<text x="140.1" y="76.1">IOUT_SENSE</text>
<text x="166.2" y="76.1">PWMH</text>
<text x="182.7" y="74.6">PWMH</text>
<text x="182.7" y="77.5">PWML</text>
<text x="83.4" y="78.9">IOUT-</text>
<text x="166.5" y="78.9">PWML</text>
<text x="182.7" y="83.1">VOUT_ADC</text>
<text x="242.2" y="83.1">LOAD+</text>
<text x="160.4" y="84.6">VOUT_ADC</text>
<text x="208.2" y="84.6">VOUT_ADC</text>
<text x="226.7" y="84.6">VOUT</text>
<text x="41" y="97.3">GND</text>
<text x="148.6" y="100.2">VIN</text>
<text x="219.5" y="100.2">VOUT</text>
<text x="40.8" y="120">+12V</text>
<text x="69.7" y="120">PV+</text>
<text x="96.2" y="120">LOAD+</text>
<text x="148.7" y="128.5">GND</text>
<text x="219.6" y="128.5">GND</text>
<text x="127.7" y="144.6">VOUT_ADC</text>
<text x="171.3" y="146.7">VOUT_ADC</text>
<text x="171.3" y="152.4">IOUT_SENSE</text>
<text x="249.2" y="154.5">PWMH</text>
<text x="75.5" y="158.3">GND</text>
<text x="103.8" y="158.3">GND</text>
<text x="125.6" y="156.8">IOUT_SENSE</text>
<text x="227.8" y="161.6">GND</text>
<text x="249.2" y="160.1">PWML</text>
<text x="32.4" y="171.1">PWMH</text>
<text x="69.2" y="171.1">LOAD+</text>
<text x="103.8" y="172.5">GND</text>
<text x="32.4" y="185.3">PWML</text>
<text x="69.2" y="185.8">PV+</text>
<text x="103.8" y="186.6">GND</text>
</g>
</svg>
